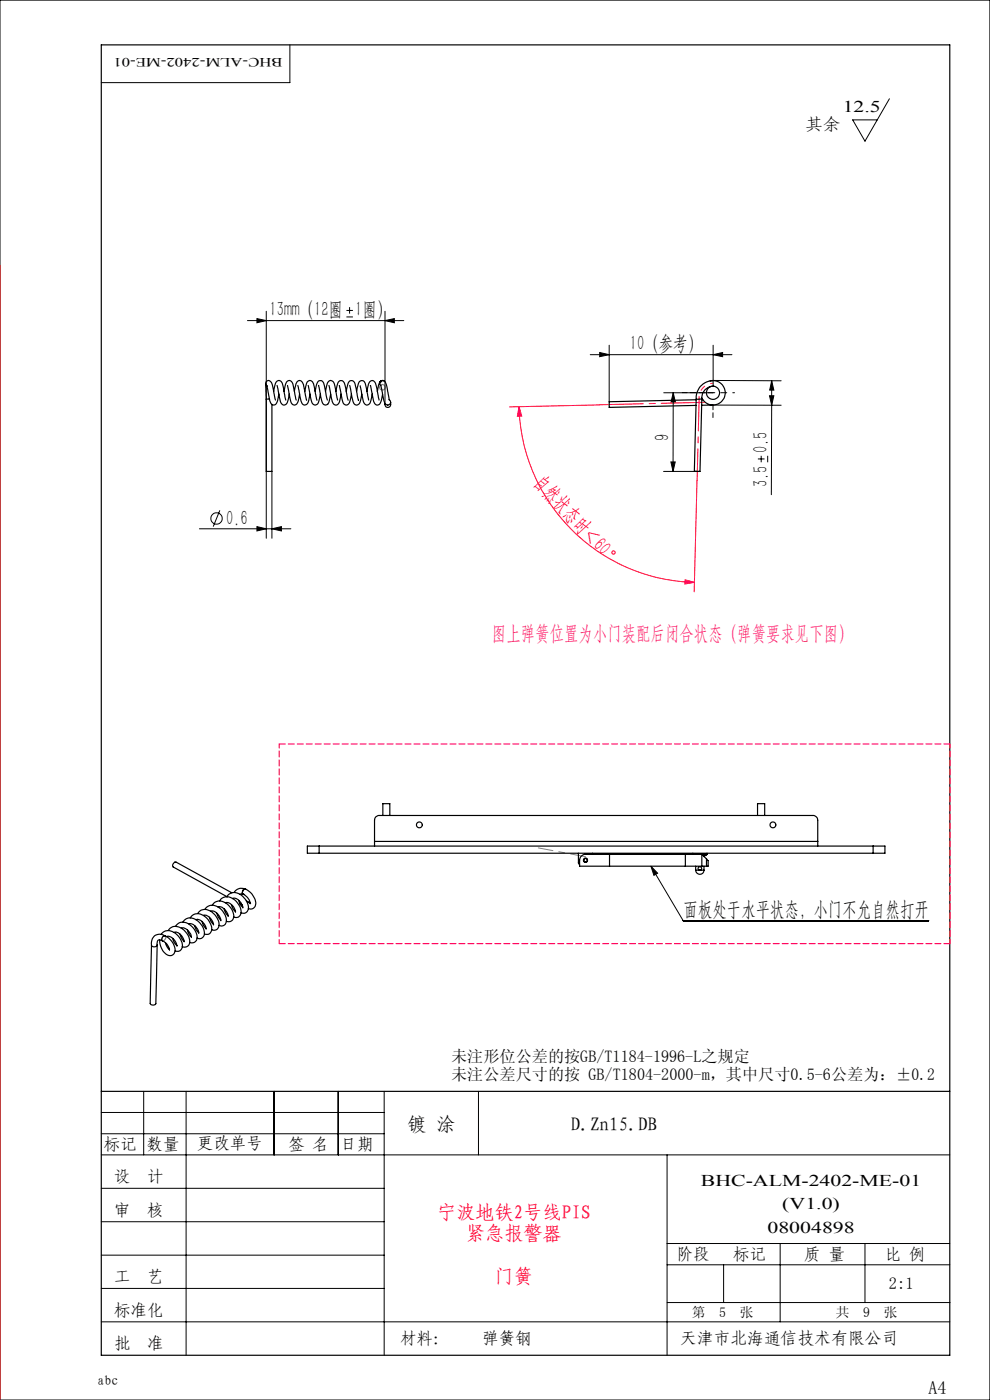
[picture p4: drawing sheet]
<svg xmlns="http://www.w3.org/2000/svg" width="210mm" height="297mm" viewBox="0 0 210 297" stroke-linecap="round" stroke-linejoin="round" font-family="sans-serif">
<g fill="none" stroke="#000" stroke-width=".21">
<path d="M0 0h210v297h-210zM61.5 9.5v8h-40M188.7 21l-5.2 8.9-2.6-4.5h5.2M52.5 68h33.2M54.5 67.6l2 .4-2 .5zM56.5 66v48.2M73.5 67.2h1.4M73.5 65.9h1.4M74.2 65.2v1.3M81.7 68l1.9-.4v.9zM81.7 66v19.3M125.2 75.2h30.1"/>
<path d="M127.2 74.8l2 .4-2 .5zM129.2 73.2v12M151.3 75.2l2-.4v.9zM151.3 73.2v8.7M140.8 83.3h10.4M142.3 98h.9l-.4 2zM142.8 83.3v16.7M142.8 83.3l.5 2h-1zM151.2 85.9l14.5 .1M151.2 80.7l14.5 .1M160.8 97.4h1.4M161.5 96.7v1.4"/>
<path d="M162.8 96.7v1.4M163.2 84h.9l-.4 2zM163.7 80.8l.4 2h-.8zM163.7 86l-.1 18.9M163.7 80.8v5.2M42.3 112.2h19.4M46.6 108.3l-1.4 3.4M54.5 111.7l2 .5-2 .4zM57.7 112.2l2-.5v.9zM57.7 100v14.2M140.8 100h7.7M138.1 183.8l6.8 11.5h52.1"/>
<path d="M138.1 183.8l1.4 1.4-.8 .5zM21.5 236h60M30.5 231.5v13.5M39.5 231.5v56M58.1 231.5v13.5M71.8 231.5v13.5M81.5 231.5v56M101.5 231.5v13.5M21.5 240.5h60M21.5 245h180M21.5 252.1h60M21.5 259.2h60"/>
<path d="M141.5 245v42.5M21.5 266.3h60M21.5 273.3h60M141.5 268.3h60M141.5 263.8h60M141.5 276.3h60M153.5 268.3v8M165.5 263.8v16.6M183.5 263.8v12.5M21.5 280.4h180"/>
<circle cx="45.9" cy="110" r="1.21"/>
</g>
<g fill="none" stroke="#f00" stroke-width=".21">
<path d="M0 56.4v240.6M110.1 86.3l.6 2h-1zM110.1 86.3a38.2 38.2 0 0 0 37.2 37.2M127.2 85.9l-19.1 .4M147.8 102l-.6 23.6M145.3 123l2 .5-2 .4z"/>
<circle cx="130.1" cy="117.2" r=".35"/>
</g>
<path d="M151.3 81.3a3.1 3.1 0 0 0-3 3.4" fill="none" stroke="#f00" stroke-width=".21" stroke-dasharray="15.2 1.3 1.3 1.3" stroke-dashoffset="14.6" stroke-linecap="butt"/>
<g fill="none" stroke="#808080" stroke-width=".25">
<path d="M34.6 198.6l.3-.1a.57 .57 0 0 1 .1 .7 .57 .57 0 0 1-.6 .3l-.1-.3zM124.1 181.7h.1"/>
<circle cx="81.1" cy="82.2" r=".6"/>
</g>
<path d="M148.3 84.7l-.4 17.3" fill="none" stroke="#f00" stroke-width=".21" stroke-dasharray="15.2 1.3 1.3 1.3" stroke-dashoffset="8.5"/>
<path d="M127.2 85.9l22.3-.6" fill="none" stroke="#f00" stroke-width=".21" stroke-dasharray="15.2 1.3 1.3 1.3" stroke-dashoffset="6"/>
<path d="M151.3 83.3h4.5" fill="none" stroke="#000" stroke-width=".21" stroke-dasharray="6.3 1.3 1.3 1.3" stroke-dashoffset="6"/>
<path d="M144.7 83.3h6.6" fill="none" stroke="#000" stroke-width=".21" stroke-dasharray="1.3 .6" stroke-dashoffset=".2"/>
<path d="M151.2 85.9v2.7" fill="none" stroke="#000" stroke-width=".21" stroke-dasharray="1.3 .6" stroke-dashoffset=".3"/>
<path d="M21.5 9.5h180v278h-180zM21.5 231.5h180" fill="none" stroke="#000" stroke-width=".25"/>
<path d="M59.2 157.8h142.3M59.2 200.2h142.3" fill="none" stroke="#ff0080" stroke-width=".25" stroke-dasharray="1.3 .6"/>
<path d="M59.2 157.8v42.4M201.5 157.8v42.4" fill="none" stroke="#ff0080" stroke-width=".25" stroke-dasharray="1.3 .6" stroke-dashoffset=".4"/>
<path d="M124.1 181.7l-9.9-1.8" fill="none" stroke="#808080" stroke-width=".21" stroke-dasharray="15.2 1.3 1.3 1.3" stroke-dashoffset="12.1"/>
<g fill="#000">
<path d="M54.5 67.6l2 .4-2 .5zM81.7 68l1.9-.4v.9z"/>
<path d="M127.2 74.8l2 .4-2 .5zM151.3 75.2l2-.4v.9z"/>
<path d="M163.2 84h.9l-.4 2zM163.7 80.8l.4 2h-.8z"/>
<path d="M54.5 111.7l2 .5-2 .4zM57.7 112.2l2-.5v.9z"/>
<path d="M142.3 98h.9l-.4 2zM142.8 83.3l.5 2h-1z"/>
</g>
<path d="M110.1 86.3l.6 2h-1zM145.3 123l2 .5-2 .4z" fill="#f00"/>
<path d="M138.1 183.8l1.4 1.4-.8 .5z" fill="#000"/>
<g fill="none" stroke="#000" stroke-width=".25">
<path d="M56.3 81.3l.2 3.4M56.5 84.7v15.3h1.2v-14.2M56.7 81.9l.3 1.8a2.94 2.94 0 0 0 .8 2.2 1 1 0 0 0 1.1-1.3l.3-1M56.7 81.8a.62 .62 0 0 1-.1-1 .62 .62 0 0 1 1 .3l.8 3.8M57.2 84.7h-.7M58 83l.2-.6a1.57 1.57 0 0 1 1-1.7 1.33 1.33 0 0 1 .9 1.4l.5 2.8M58.8 81.8l.4 2.2a2.11 2.11 0 0 0 .9 1.9 .93 .93 0 0 0 1-1l.2-1.3M60.3 83v-.3a1.84 1.84 0 0 1 1.1-2 1.26 1.26 0 0 1 .9 1.4l.5 2.8M61 81.8v.2a10.4 10.4 0 0 0 1.1 3.8 .83 .83 0 0 0 .8 0 .83 .83 0 0 0 .4-.8l.2-1.4M62.4 83l.1-.2a2.47 2.47 0 0 1 .9-2.1 1.15 1.15 0 0 1 1.1 1.5l.6 2.7M63.2 81.8l.4 2.1a2.38 2.38 0 0 0 1 2 1.36 1.36 0 0 0 1-1.6l.2-.7M64.7 83l.1-.7a1.44 1.44 0 0 1 .9-1.6 1.88 1.88 0 0 1 1.1 2l.4 2.2"/>
<path d="M65.4 81.8l.5 2.4a1.66 1.66 0 0 0 1 1.7 1.32 1.32 0 0 0 .9-1.3l.1-1M66.9 83a3.4 3.4 0 0 1 .8-2.2 .88 .88 0 0 1 1.1 .9l.6 3.2M67.6 81.8l.4 2.3a2.29 2.29 0 0 0 .9 1.8l.6-.1 .2-.4 .4-1.8M69 83l.1-.2a2.45 2.45 0 0 1 .9-2.1 1 1 0 0 1 1 1.2l.6 3M69.8 81.8l.4 2.1a2.29 2.29 0 0 0 1 2h.1a1.33 1.33 0 0 0 .9-1.5l.2-.8M71.3 83l.1-.8a1.32 1.32 0 0 1 1-1.5 2.15 2.15 0 0 1 1 2.1l.4 2.1M72 81.8l.4 2.2a2.58 2.58 0 0 0 .8 1.9h.2a1.59 1.59 0 0 0 1-1.7l.1-.6M73.4 83l.1-.4a2.1 2.1 0 0 1 1-1.9 1.22 1.22 0 0 1 1 1.5l.5 2.7M74.2 81.8l.4 2a2.46 2.46 0 0 0 .9 2.1 .9 .9 0 0 0 1-1l.3-1.3M75.6 83l.1-.2a3.2 3.2 0 0 1 .7-2 .9 .9 0 0 1 1.2 1.1l.6 3M76.4 81.8l.4 2.1a2.45 2.45 0 0 0 .8 2 .92 .92 0 0 0 1.1-1l.3-1.3M77.9 83v-.2a2.2 2.2 0 0 1 1-2.1h.1a1.41 1.41 0 0 1 .9 1.5l.5 2.7"/>
<path d="M78.6 81.8l.4 2.2a2.15 2.15 0 0 0 .8 1.9 .79 .79 0 0 0 1-.7l.3-1.6M80.6 81.2h.1M81 80.7a2.19 2.19 0 0 0-.9 2l-.1 .3M81.1 80.7a.61 .61 0 0 0-.5 .4 .61 .61 0 0 0 .2 .7l.3 1.8a3.3 3.3 0 0 0 1 2.3 .6 .6 0 0 0 .7-.3 .6 .6 0 0 0-.2-.8l-.3-1.5a4.5 4.5 0 0 0-.8-2.5l-.4-.1M81.6 80.9a.59 .59 0 0 0-1 .3M82.9 85.3v.5a.63 .63 0 0 1-.8 .6 .63 .63 0 0 1-.4-.9M147.7 84.8l-18.5 .4v1.2l18.4-.4M148.9 84.4a2.63 2.63 0 0 0 3.6 1.2 2.63 2.63 0 0 0 1-3.6 2.63 2.63 0 0 0-3.6-1 3.6 3.6 0 0 0-2.2 3.7M148.9 84.7l-.4 15.3h-1.2l.4-15.3M148.9 84.7h-1.2M148.9 84.8h.2M151 81.9a1.41 1.41 0 0 0-.8 2.3 1.41 1.41 0 0 0 2.4-.3 1.41 1.41 0 0 0-1.3-2 2.52 2.52 0 0 0-2.4 2.8"/>
<path d="M151.1 80.7h.1M151.2 81.9h.2M151.2 85.9l-2.4 .1M151.3 80.7l-.7 .1M67.7 179.5h-2.5v1.5h2.5M67.7 179.5v1.5M67.7 179.5h117.5M79.4 178.5v1M79.4 178.5v-4.5a.97 .97 0 0 1 1.1-1h91.9a1.02 1.02 0 0 1 1.1 1v4.5M79.4 178.5h94.1M81.2 173v-2.5h1.5v2.5M160.7 173v-2.5h1.5v2.5"/>
<path d="M173.5 178.5v1M185.2 179.5h2.5v1.5h-2.5M185.2 179.5v1.5M34.2 198.2a2.05 2.05 0 0 1 3.2 0 2.57 2.57 0 0 1 .9 3.3l-.4 .3-.8-.1M34.5 199.6a2.53 2.53 0 0 1 1.4 2M34.5 199.6a.68 .68 0 0 1 .5-1.1 1.84 1.84 0 0 0-2.2 0 1.84 1.84 0 0 0-.7 2.1M34.5 199.6a.65 .65 0 0 0-1.1 .1l-.1 .3a.66 .66 0 0 1-.3 .8 .66 .66 0 0 1-.9-.2M35 198.5a3.2 3.2 0 0 1 2 3.6 1.16 1.16 0 0 1-1.9 .2 3.9 3.9 0 0 1-1.2-2.9M35.1 200l.4 1 .4 .5M35.3 198.7a1.7 1.7 0 0 1 2 1.3l.3 .6a2.38 2.38 0 0 1-.9-1.5M35.7 197.4a2.07 2.07 0 0 1 3.4-.1 2.82 2.82 0 0 1 .9 3.2 1.1 1.1 0 0 1-1.3 .3M36.9 197.8a1.99 1.99 0 0 1 2.2 1.9v.1"/>
<path d="M37.3 196.5a2.02 2.02 0 0 1 3.3 0 2.65 2.65 0 0 1 1 3.1l-.6 .4-.7-.1M38.2 198.2a2.34 2.34 0 0 0 .9 1.5M38.5 196.9a1.81 1.81 0 0 1 2 1.4l.1 .6M38.8 195.6a2.13 2.13 0 0 1 3.5 .1 2.6 2.6 0 0 1 .8 3l-.7 .4-.6-.1M39.8 197.3l.2 .6 .6 .9M40 196a2.04 2.04 0 0 1 2.2 2M40.4 194.7a2.02 2.02 0 0 1 3.2-.2 2.85 2.85 0 0 1 1.1 3.2 .97 .97 0 0 1-1.3 .4M41.3 196.4l.3 .8 .6 .7M41.6 195.1a1.73 1.73 0 0 1 1.9 1.3l.2 .7M41.9 193.8a2.02 2.02 0 0 1 3.3-.1 2.52 2.52 0 0 1 .9 3.4l-.6 .2-.6-.1M42.9 195.5l.2 .7 .6 .8M43.1 194.2a2.03 2.03 0 0 1 2.2 1.9v.1"/>
<path d="M43.5 192.9a2.16 2.16 0 0 1 3.5 .1 2.78 2.78 0 0 1 .8 3.1l-.6 .3-.7-.1M44.4 194.6l.3 .8 .6 .7M44.7 193.3a2.06 2.06 0 0 1 2.1 2M45 192a1.99 1.99 0 0 1 3.3-.2 2.74 2.74 0 0 1 1 3.4 1.09 1.09 0 0 1-1.3 .2M46 193.7l.3 .9 .5 .6M46.2 192.4a1.95 1.95 0 0 1 2.2 1.7v.3M46.6 191.1a2.12 2.12 0 0 1 3.5 .1 2.45 2.45 0 0 1 .7 3.2l-.7 .3-.5-.2M47.5 192.8a2.34 2.34 0 0 0 .9 1.5M47.8 191.5a2.07 2.07 0 0 1 2.2 2M48.2 190.2a2.02 2.02 0 0 1 3.3 0 2.7 2.7 0 0 1 1 3.2l-.6 .3-.8-.1M49.1 191.9l.3 .7 .6 .8M49.2 189.4l-11.9-6.5a.69 .69 0 0 0-.5 1l11.4 6.3"/>
<path d="M49.4 190.6a1.93 1.93 0 0 1 2.1 1.9v.1M50.7 191l.2 .8 .6 .7M50.9 189.7h.7M50.9 191.7l.5 .3M51.6 189.7l.1 .1a2.28 2.28 0 0 1 1.4 1.9h.1l-.4-.3-.3 .2M51.6 189.7h.1M52 188.6a1.75 1.75 0 0 0-2.3 .7M52.1 188.6a3.4 3.4 0 0 1 2 3.7 1.05 1.05 0 0 1-1.4 .4M52.1 188.6h-.3l-.3 .3v.8M52.1 188.6a.67 .67 0 0 0-.6 .4 .67 .67 0 0 0 .1 .7M52.2 191.1l.7 .3M67.7 181h117.5"/>
<path d="M122.7 181v2.1l.2 .3M123.9 182.7l.1 .2M124.2 182.9h.1M124.2 182.9h-.1M124.6 182.6l-.1 .2M125.7 181v.3M129.3 181.3h16.1M129.3 183.8h16.1M129.3 181.3h-5.1a1.26 1.26 0 0 0-1.3 1.2v1.3h6.4M129.3 181.3v2.5M145.4 181.3v2.5M145.4 181.3h3.5"/>
<path d="M145.4 183.8h3.5M147 181v.3M147.6 184.6a.88 .88 0 0 0 .8 .9 .88 .88 0 0 0 .9-.9M147.6 184.6h.8M147.6 183.8v.8M148.4 184.6h.9M148.9 181.3h1.1M148.9 181.3l1 .9M148.9 181.3h.1M148.9 183.8h1M148.9 181.3v2.5M149.3 181.5v.2"/>
<path d="M149.3 183.8v.8M149.9 182.2l.3 .4v1.2h-.3M149.9 182.2v1.6M150 181.3l-.3 .2h-.5M150 181v.3M33.3 200.5l-.2 12.4a.7 .7 0 0 1-1.2 0l.2-12.3"/>
<circle cx="88.9" cy="175" r=".62"/>
<circle cx="163.9" cy="175" r=".62"/>
<circle cx="124.2" cy="182.5" r=".37"/>
<circle cx="124.2" cy="182.5" r=".46"/>
<circle cx="148.5" cy="184.2" r=".38"/>
</g>
<g font-size="4.4">
<text x="57.2" y="67.1">13mm（12圈 1圈）</text>
<text x="133.6" y="74.3">10（参考）</text>
<text x="141.9" y="93.6" transform="rotate(-90 141.9 93.6)">9</text>
<text x="162.8" y="96.2" transform="rotate(-90 162.8 96.2)">0.5</text>
<text x="162.8" y="103.4" transform="rotate(-90 162.8 103.4)">3.5</text>
<text x="47.9" y="111.3">0.6</text>
<text x="145" y="194.4">面板处于水平状态，小门不允自然打开</text>
</g>
<text font-size="4.4" fill="#f00" x="113.1" y="102.3" transform="rotate(47 113.1 102.3)">自然状态时＜60</text>
<text font-size="4.4" fill="#ff0080" x="104.4" y="135.8">图上弹簧位置为小门装配后闭合状态（弹簧要求见下图）</text>
<g font-size="4.1">
<text x="86.5" y="239.9">镀 涂</text>
<text x="121.1" y="239.9">D.Zn15.DB</text>
</g>
<g font-size="4.1" fill="#f00">
<text x="92.7" y="258.6">宁波地铁2号线PIS</text>
<text x="98.8" y="263.1">紧急报警器</text>
<text x="104.9" y="272.1">门簧</text>
</g>
<text font-size="3.9" x="196.9" y="295.8">A4</text>
<text font-size="3.6" x="144.3" y="285.1">天津市北海通信技术有限公司</text>
<g font-size="3.5">
<text x="178.8" y="23.7">12.5</text>
<text x="170.9" y="27.5">其余</text>
<text x="95.7" y="225.2">未注形位公差的按GB/T1184-1996-L之规定</text>
<text x="95.7" y="229.2">未注公差尺寸的按 GB/T1804-2000-m，其中尺寸0.5-6公差为：±0.2</text>
<text x="22.1" y="243.9">标记</text>
<text x="31.1" y="243.9">数量</text>
<text x="41.8" y="243.8">更改单号</text>
<text x="61.1" y="243.9">签 名</text>
<text x="72.3" y="243.9">日期</text>
<text x="24.2" y="250.8">设</text>
<text x="31.2" y="250.8">计</text>
<text x="148.7" y="251.6">BHC-ALM-2402-ME-01</text>
<text x="24.2" y="257.9">审</text>
<text x="31.2" y="257.9">核</text>
<text x="165.9" y="256.6">(V1.0)</text>
<text x="162.8" y="261.6">08004898</text>
<text x="143.5" y="267.3">阶段</text>
<text x="155.5" y="267.3">标记</text>
<text x="170.6" y="267.3">质 量</text>
<text x="187.7" y="267.4">比 例</text>
<text x="24.2" y="272.1">工</text>
<text x="31.2" y="272.1">艺</text>
<text x="188.6" y="273.5">2:1</text>
<text x="24.2" y="279.1">标准化</text>
<text x="24.2" y="286.2">批</text>
<text x="31.2" y="286.2">准</text>
<text x="84.9" y="285.2">材料：</text>
<text x="102.3" y="285.2">弹簧钢</text>
</g>
<g font-size="2.9">
<text x="146.8" y="279.4">第</text>
<text x="152.6" y="279.4">5</text>
<text x="156.9" y="279.4">张</text>
<text x="177.3" y="279.4">共</text>
<text x="183.1" y="279.4">9</text>
<text x="187.5" y="279.4">张</text>
<text x="20.7" y="293.8">abc</text>
</g>
<text font-size="2.7" x="59.9" y="12.3" transform="rotate(-180 59.9 12.3)">BHC-ALM-2402-ME-01</text>
</svg>
